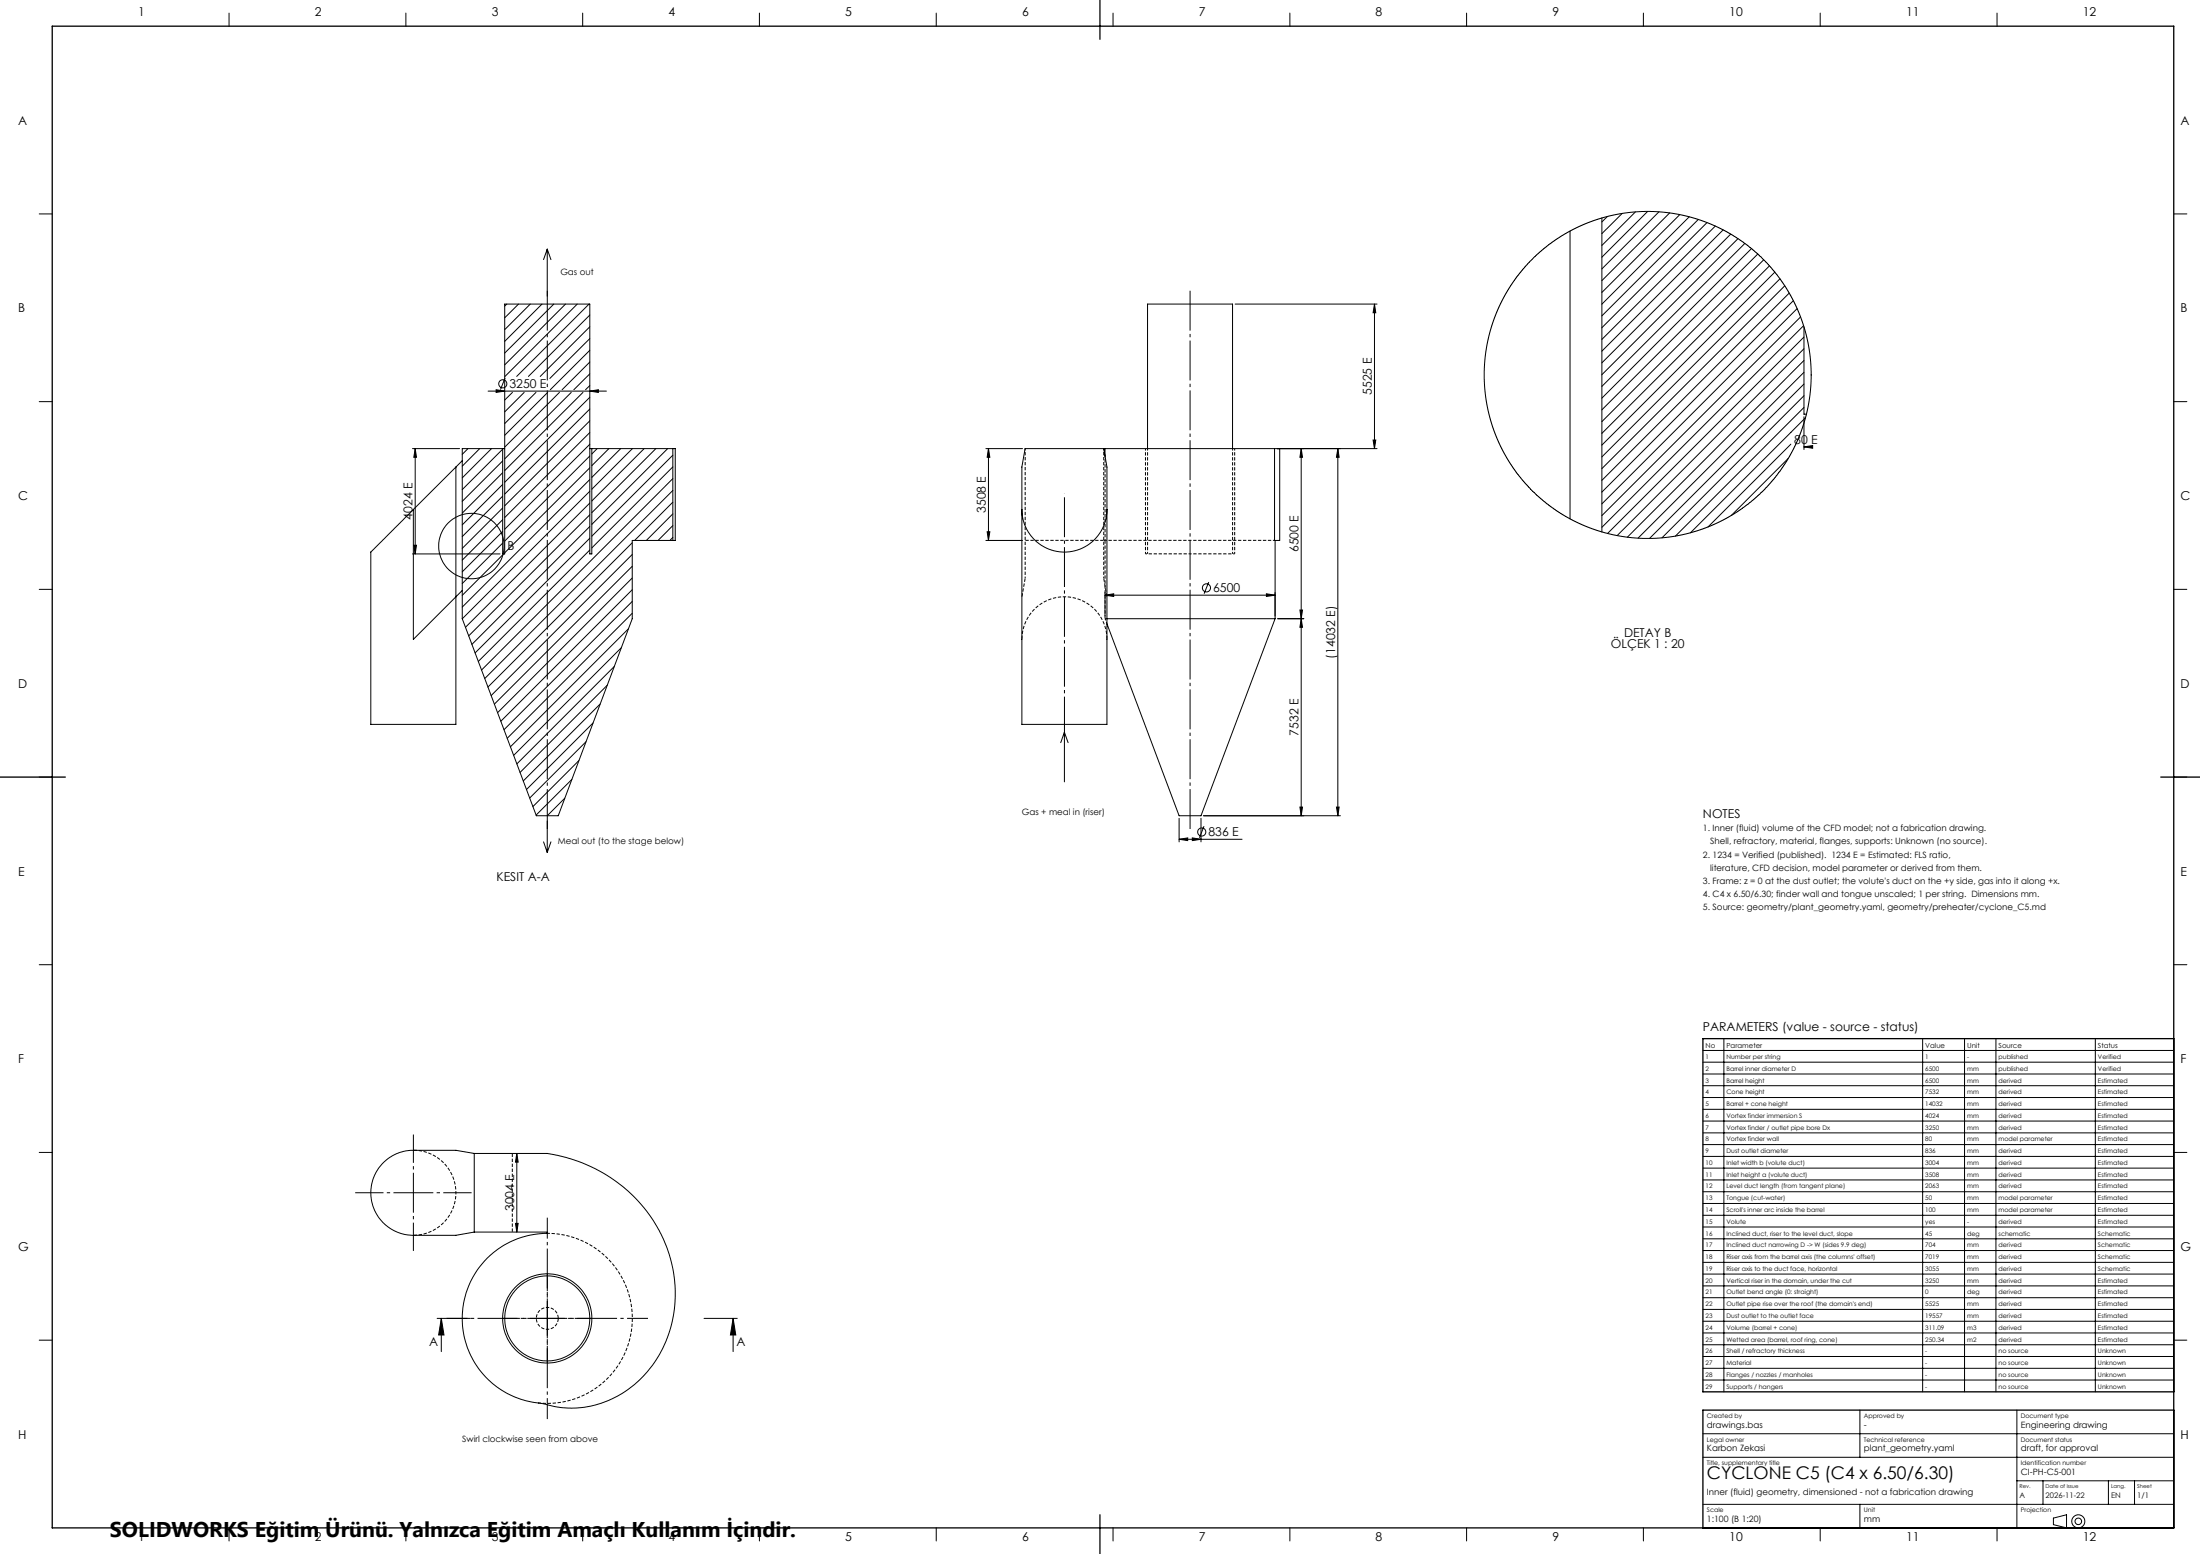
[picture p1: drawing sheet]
<svg xmlns="http://www.w3.org/2000/svg" width="841mm" height="594mm" viewBox="0 0 841 594" stroke-linecap="round" stroke-linejoin="round" font-family="sans-serif">
<path d="M205.8 536.3a32.5 32.5 0 0 0 35.9-30.7 32.5 32.5 0 0 0-32.5-34.2" fill="none" stroke="#000" stroke-width=".38" stroke-dasharray="1.3 .6" stroke-dashoffset=".3" stroke-linecap="butt"/>
<path d="M391.9 206.5h30M390.7 228.1l1.2-7M421.9 221.1l1.3 7M390.7 244.4a16.2 16.2 0 0 1 16.2-16.3 16.2 16.2 0 0 1 16.3 16.3M158 439.7a16.2 16.2 0 0 1 16.3 16.2 16.2 16.2 0 0 1-16.3 16.3M195.8 440.9v30M213.4 503.9l-.3-1.5-.9-1.4-1.3-.9-1.7-.3-1.6 .3-1.3 .8-.9 1.4-.4 1.6 .4 1.6 .9 1.4 1.3 .9 1.6 .3 1.7-.3 1.3-.9 .9-1.4 .3-1.6" fill="none" stroke="#000" stroke-width=".38" stroke-dasharray="1.3 .6" stroke-dashoffset="-.1" stroke-linecap="butt"/>
<g fill="none" stroke="#000" stroke-width=".38">
<path d="M87.6 5v5M155.2 5v5M222.7 5v5M290.3 5v5M357.9 5v5M425.5 5v5M493.1 5v5M560.6 5v5M628.2 5v5M695.8 5v5M763.4 5v5M15 81.8h5"/>
<path d="M209.2 95.2v18M209.2 95.2l-1.4 4M209.2 95.2l1.4 4M600.2 88.3v110M612.4 83.3v120M614.5 82.8l-2.1 2M620.1 81.6l-7.7 7.7M625.2 81l-12.8 12.8M629.8 80.8l-17.4 17.5M634.2 81l-21.8 21.8M638.3 81.4l-25.9 25.9M642.1 82l-29.7 29.8"/>
<path d="M645.8 82.9l-33.4 33.4M649.2 83.9l-36.8 36.8M652.5 85.1l-40.1 40.2M655.7 86.4l-43.3 43.3M658.7 87.9l-46.3 46.3M661.6 89.5l-49.2 49.2M664.4 91.2l-52 52M667 93.1l-54.6 54.6M669.5 95l-57.1 57.2M671.9 97.1l-59.5 59.6M674.2 99.3l-61.8 61.9M831 81.8h5"/>
<path d="M193.7 116.2l-.8 .8M198.2 116.2l-5.3 5.3M202.7 116.2l-9.8 9.8M207.2 116.2l-14.3 14.3M211.7 116.2l-18.8 18.8M216.2 116.2l-23.3 23.3M220.7 116.2l-27.7 27.7M225.2 116.2l-27.7 27.7M472.2 116.2h54.2M525.4 116.2l.5 3.3h-1zM525.4 116.2v55.3M676.4 101.6l-64 64.1"/>
<path d="M678.5 104l-66.1 66.1M680.4 106.6l-68 68.1M682.3 109.2l-69.9 69.9M684 112l-71.6 71.6M685.6 114.9l-73.2 73.2M687 118l-74.6 74.6M225.5 120.4l-23.5 23.5M225.5 124.9l-19 19M225.5 129.4l-15.3 15.3M225.5 133.9l-15.1 15.1M225.5 138.4l-10.6 10.6M688.3 121.1l-75.9 76"/>
<path d="M689.5 124.5l-77.1 77.1M689.6 128.8l-75.1 75.1M689.6 133.3l-71.4 71.4M689.6 137.8l-67.5 67.5M689.6 125v33.3h.9M15 153.5h5M186.6 149.5h45.2M189.7 149l3.2 .5-3.2 .5zM193.1 144.5l-1.8 4.4M195.9 150l-3 2.9M200.4 150l-7.5 7.4M204.9 150l-12 11.9"/>
<path d="M209.4 150l-16.5 16.4M213.9 150l-21 20.9M218.4 150l-25.5 25.4M222.8 150l-29.9 29.9M225.5 149.5l3.2-.5v1zM225.5 142.9l-6.1 6.1M225.5 147.4l-1.7 1.6M225.5 151.9l-32.6 32.5M225.5 156.3l-32.6 32.6M689.6 142.3l-63.4 63.4M689.6 146.8l-59 59M689.6 151.3l-54.3 54.3"/>
<path d="M689.6 155.7l-49.1 49.2M689.6 159.3v12.5M690.2 159.7l-44 44M831 153.5h5M157.7 171.5h18M158.7 171.5l.5 3.3h-1zM158.7 171.5v40.2M174.3 178.5v98.4h-32.6v-65.9l16.3-16.2M176.7 176.1l-18.7 18.7M178.9 171.5l-2.2 2.2M183.4 171.5l-6.7 6.7M187.9 171.5l-11.2 11.2"/>
<path d="M192.2 171.5h.7M192.2 171.7l-15.5 15.4M192.2 176.2l-15.5 15.4M192.2 171.5h-15.5v65M192.2 171.5v40.2h.7v-95.5h32.6v95.5h.7v-40.2M225.5 171.5h.7M225.5 160.9l-32.6 32.5M225.5 165.3l-32.6 32.5M225.5 169.8l-32.6 32.5M225.5 174.3l-32.6 32.5M225.5 178.8l-32.6 32.5M226.2 171.5h31"/>
<path d="M228.3 171.5l-2.1 2M232.8 171.5l-6.6 6.5M237.3 171.5l-11.1 11M241.8 171.5l-15.6 15.5M246.2 171.5l-20 20M250.7 171.5l-24.5 24.5M255.2 171.5l-29 28.9M257.2 171.5h.9v35.1h-.9M257.2 174l-31 31M257.2 178.5l-31 30.9M257.2 171.5v35.1M376.9 171.5h14"/>
<path d="M377.9 171.5l.5 3.3h-1zM377.9 171.5v35.1M421.9 171.5l1.3 7v98.4h-32.6v-98.4l1.3-7h30.5M422.4 171.5h64.8M422.4 171.5v2.8M438.7 171.5v-55.3h32.5v55.3M487.2 171.5h2v35.1h-2zM488.2 171.5h38.2M497.4 171.5l.5 3.3h-1zM497.4 171.5v140.3M511.4 171.5l.5 3.3h-1zM511.4 171.5v140.3"/>
<path d="M524.9 168.2h1l-.5 3.3zM683.6 175.3l-21.8 21.8M684.6 169.8l-31.6 31.6M689.6 170.8l3.3-.5v1zM689.6 170.8h2.8M158 194.8v49.6l18.7-18.7M192.2 180.7l-15.5 15.4M192.2 185.2l-15.5 15.4M192.2 189.6l-15.5 15.5M192.2 194.2l-15.5 15.4M192.2 198.6l-15.5 15.5M225.5 183.3l-48.8 48.8"/>
<path d="M225.5 187.8l-48.8 48.7M225.5 192.3l-47.6 47.5M225.5 196.8l-46.3 46.3M257.2 182.9l-73.1 73.2M257.2 187.5l-71.9 71.9M257.2 191.9l-14.6 14.7M257.2 196.4l-10.1 10.2M390.6 194.8a16.3 16.3 0 0 0 16.3 16.2 16.3 16.3 0 0 0 16.3-16.2M157.7 211.7h33.4M158.2 208.4h1l-.5 3.3zM192.2 203.1l-15.5 15.5M192.2 207.6l-15.5 15.5"/>
<path d="M192.5 211.7l-15.8 15.9M225.5 201.3l-45.1 45M225.5 205.7l-43.9 43.9M225.5 210.2l-42.7 42.6M241.7 207.5l-55.2 55.1M241.7 211.9l-54 54M241.7 216.5l-52.7 52.7M257.2 200.9l-5.6 5.7M257.2 205.4l-1.1 1.2M257.2 206.6h-15.5v29.9l-28.3 75.3h-8.4l-28.3-75.3M376.9 206.6h14M377.4 203.3h1l-.5 3.3z"/>
<path d="M487.4 206.6v29.9M15 225.3h5M241.7 220.9l-51.5 51.5M241.7 225.4l-50.2 50.3M241.7 229.9l-49 49M241.7 234.4l-47.8 47.8M422.4 227.5l3.3-.5v1zM422.4 226.5v9M422.4 227.5h65M423.2 236.5h64.2M462.1 222.5l-1.8 4.4M484.1 227l3.3 .5-3.3 .5z"/>
<path d="M487.4 236.5l-28.3 75.3h-8.4l-27.5-73.4M488.4 236.5h10M496.9 233.2h1l-.5 3.3zM497.4 236.5l.5 3.3h-1zM831 225.3h5M234.8 254.7l-37.2 37.3M237.6 247.5l-41.2 41.2M240.2 240.3l-45.1 45.2M226.7 276.3l-25.4 25.5M229.4 269.1l-29.4 29.4M232.1 261.9l-33.3 33.4M406.9 279.9v19"/>
<path d="M406.9 279.9l-1.4 4M406.9 279.9l1.4 4M15 297h5M218.6 297.9l-13.7 13.7M221.3 290.7l-17.6 17.6M224 283.5l-21.5 21.5M831 297h5M209.2 313.8v12M215.9 305.1l-6.7 6.7M450.7 312.8v9M459.1 312.8v9M460.1 311.8h52.3"/>
<path d="M460.3 315.8l-1.8 4.4M496.9 308.5h1l-.5 3.3zM510.9 308.5h1l-.5 3.3zM207.8 321.8l1.4 4M210.6 321.8l-1.4 4M450.7 320.8l3.3-.5v1zM450.7 320.8h24.1M455.8 320.3l3.3 .5-3.3 .5zM15 368.8h5M831 368.8h5M659 397v135M735 397v135"/>
<path d="M751 397v135M763 397v135M801 397v135M651 401.5h180M651 406h180M651 410.5h180M651 415h180M651 419.5h180M651 424h180M651 428.5h180M651 433h180M651 437.5h180"/>
<path d="M15 440.5h5M181.3 440.9h27.9a56.5 56.5 0 0 1 48.4 46.6 44.4 44.4 0 0 1-24.3 47.5 36.1 36.1 0 0 1-26.2 1.5 32.5 32.5 0 0 1-30.4-33.6 32.5 32.5 0 0 1 32.5-31.5v-.4h-27.9M181.3 440.9l-7-1.2h-16.3a16.2 16.2 0 0 0-16.3 16.2 16.2 16.2 0 0 0 16.3 16.3h16.3l7-1.2M181.3 440.9v30.1M197.6 440.9l.5 3.3h-1zM197.6 440.9v30.1M651 442h180M651 446.5h180M651 451h180M651 455.5h180M831 440.5h5M197.1 467.6h1l-.5 3.4z"/>
<path d="M651 460h180M651 464.5h180M651 469h180M651 473.5h180M651 478h180M651 482.5h180M651 487h180M651 491.5h180M651 496h180M15 512.3h5M167.1 503.9h12.7M168.7 503.9l1 6.4h-2z"/>
<path d="M168.7 503.9v12.7M269.1 503.9h12.7M280.2 503.9l1.1 6.4h-2.1zM280.2 503.9v12.7M651 500.5h180M651 505h180M651 509.5h180M651 514h180M651 518.5h180M831 512.3h5M651 523h180M651 527.5h180"/>
<path d="M711 539v18M771 539v45M651 548h180M651 557h180M651 575h180M711 575v9M771 566h60M781 566v9M806 566v9M816 566v9M87.6 584v5M155.2 584v5"/>
<path d="M222.7 584v5M290.3 584v5M357.9 584v5M425.5 584v5M493.1 584v5M560.6 584v5M628.2 584v5M695.8 584v5M763.4 584v5M785 580.3l5-1.3v5l-5-1.2z"/>
<circle cx="192.2" cy="146.7" r="1.55"/>
<circle cx="629.9" cy="143.3" r="62.5"/>
<circle cx="180.2" cy="208.7" r="12.5"/>
<circle cx="461.2" cy="224.7" r="1.55"/>
<circle cx="459.4" cy="318" r="1.55"/>
<circle cx="209.2" cy="504" r="17"/>
<circle cx="209.2" cy="504" r="16.2"/>
<circle cx="794.5" cy="581.5" r="1.25"/>
<circle cx="794.5" cy="581.5" r="2.5"/>
</g>
<path d="M422.4 236.5h.8" fill="none" stroke="#000" stroke-width=".38" stroke-dasharray="1.3 .6" stroke-dashoffset=".4" stroke-linecap="butt"/>
<path d="M487.3 206.5h-64.9M391.9 221.1v-49.6M421.9 221.1v-49.6M422.4 236.5l.8 1.9" fill="none" stroke="#000" stroke-width=".38" stroke-dasharray="1.3 .6" stroke-dashoffset=".6" stroke-linecap="butt"/>
<path d="M422.4 174.3v32.2M454.9 211.7h-17M472 211.7h-17.1" fill="none" stroke="#000" stroke-width=".38" stroke-dasharray="1.3 .6" stroke-dashoffset=".7" stroke-linecap="butt"/>
<path d="M421.9 206.5h.5M422.4 206.5v30" fill="none" stroke="#000" stroke-width=".38" stroke-dasharray="1.3 .6" stroke-linecap="butt"/>
<path d="M437.9 171.5v40.2M438.7 171.5v40.2M471.2 211.7v-40.2M472 211.7v-40.2" fill="none" stroke="#000" stroke-width=".38" stroke-dasharray="1.3 .6" stroke-dashoffset=".5" stroke-linecap="butt"/>
<path d="M209.2 317.8v-207.6M454.9 317.8v-207.6" fill="none" stroke="#000" stroke-width=".38" stroke-dasharray="15.2 1.3 1.3 1.3" stroke-dashoffset="-.9" stroke-linecap="butt"/>
<path d="M406.9 282.9v-94.1" fill="none" stroke="#000" stroke-width=".38" stroke-dasharray="15.2 1.3 1.3 1.3" stroke-dashoffset="-1.3" stroke-linecap="butt"/>
<path d="M170.7 503.9h77M209.2 542.4v-77" fill="none" stroke="#000" stroke-width=".38" stroke-dasharray="15.2 1.3 1.3 1.3" stroke-dashoffset="7.2" stroke-linecap="butt"/>
<path d="M135.8 455.9h44.5M158 478.2v-44.5" fill="none" stroke="#000" stroke-width=".38" stroke-dasharray="15.2 1.3 1.3 1.3" stroke-dashoffset="4.4" stroke-linecap="butt"/>
<path d="M20 10h811v574h-811zM420.5 0v15M0 297h25M826 297h15M831 397h-180v135h180M831 539h-180v45M420.5 579v15" fill="none" stroke="#000" stroke-width=".5"/>
<g fill="#000">
<path d="M525.4 116.2l.5 3.3h-1zM189.7 149l3.2 .5-3.2 .5zM225.5 149.5l3.2-.5v1zM158.7 171.5l.5 3.3h-1zM377.9 171.5l.5 3.3h-1zM497.4 171.5l.5 3.3h-1zM511.4 171.5l.5 3.3h-1zM524.9 168.2h1l-.5 3.3zM689.6 170.8l3.3-.5v1zM158.2 208.4h1l-.5 3.3zM377.4 203.3h1l-.5 3.3zM422.4 227.5l3.3-.5v1z"/>
<path d="M484.1 227l3.3 .5-3.3 .5zM497.4 236.5l.5 3.3h-1zM496.9 233.2h1l-.5 3.3zM496.9 308.5h1l-.5 3.3zM510.9 308.5h1l-.5 3.3zM450.7 320.8l3.3-.5v1zM455.8 320.3l3.3 .5-3.3 .5zM197.6 440.9l.5 3.3h-1zM197.1 467.6h1l-.5 3.4zM168.7 503.9l1 6.4h-2zM280.2 503.9l1.1 6.4h-2.1z"/>
</g>
<path d="M209.2 503.9v.1" fill="none" stroke="#000" stroke-width=".38" stroke-dasharray="15.2 1.3 1.3 1.3" stroke-linecap="butt"/>
<path d="M209.2 503.9h-17.1M209.2 503.9v-17M209.2 504v17M209.3 503.9h17" fill="none" stroke="#000" stroke-width=".38" stroke-dasharray="15.2 1.3 1.3 1.3" stroke-dashoffset="8.6" stroke-linecap="butt"/>
<text font-size="8.2" x="42.1" y="587.3">SOLIDWORKS Eğitim Ürünü. Yalnızca Eğitim Amaçlı Kullanım İçindir.</text>
<text font-size="6.7" x="652.5" y="565.5">CYCLONE C5 (C4 x 6.50/6.30)</text>
<g font-size="4.7">
<text x="52.8" y="6">1</text>
<text x="120.4" y="6">2</text>
<text x="188" y="6">3</text>
<text x="255.5" y="6">4</text>
<text x="323.1" y="6">5</text>
<text x="390.7" y="6">6</text>
<text x="458.3" y="6">7</text>
<text x="525.9" y="6">8</text>
<text x="593.5" y="6">9</text>
<text x="661" y="6">10</text>
<text x="728.6" y="6">11</text>
<text x="796.2" y="6">12</text>
<text x="7" y="47.7">A</text>
<text x="833.5" y="47.7">A</text>
<text x="7" y="119.4">B</text>
<text x="833.5" y="119.4">B</text>
<text x="194.8" y="148.4">3250 E</text>
<text x="524.4" y="150.9" transform="rotate(-90 524.4 150.9)">5525 E</text>
<text x="685.9" y="169.8">80 E</text>
<text x="7" y="191.2">C</text>
<text x="833.5" y="191.2">C</text>
<text x="376.9" y="196.1" transform="rotate(-90 376.9 196.1)">3508 E</text>
<text x="157.7" y="198.7" transform="rotate(-90 157.7 198.7)">4024 E</text>
<text x="194" y="210.1">B</text>
<text x="496.4" y="211" transform="rotate(-90 496.4 211)">6500 E</text>
<text x="463.8" y="226.4">6500</text>
<text x="620.8" y="243.3">DETAY B</text>
<text x="510.4" y="251.7" transform="rotate(-90 510.4 251.7)">(14032 E)</text>
<text x="615.8" y="247.9">ÖLÇEK 1 : 20</text>
<text x="7" y="262.9">D</text>
<text x="833.5" y="262.9">D</text>
<text x="496.4" y="281.2" transform="rotate(-90 496.4 281.2)">7532 E</text>
<text x="651" y="312.5">NOTES</text>
<text x="462" y="319.7">836 E</text>
<text x="7" y="334.7">E</text>
<text x="833.5" y="334.7">E</text>
<text x="189.8" y="336.6">KESIT A-A</text>
<text x="651" y="394">PARAMETERS (value - source - status)</text>
<text x="7" y="406.4">F</text>
<text x="833.5" y="406.4">F</text>
<text x="196.6" y="463" transform="rotate(-90 196.6 463)">3004 E</text>
<text x="7" y="478.2">G</text>
<text x="833.5" y="478.2">G</text>
<text x="164" y="514.5">A</text>
<text x="281.6" y="514.5">A</text>
<text x="7" y="549.9">H</text>
<text x="833.5" y="549.9">H</text>
<text x="52.8" y="589">1</text>
<text x="120.4" y="589">2</text>
<text x="188" y="589">3</text>
<text x="255.5" y="589">4</text>
<text x="323.1" y="589">5</text>
<text x="390.7" y="589">6</text>
<text x="458.3" y="589">7</text>
<text x="525.9" y="589">8</text>
<text x="593.5" y="589">9</text>
<text x="661" y="589">10</text>
<text x="728.6" y="589">11</text>
<text x="796.2" y="589">12</text>
</g>
<g font-size="3.3">
<text x="214.2" y="105">Gas out</text>
<text x="390.7" y="311.6">Gas + meal in (riser)</text>
<text x="651" y="317.8">1. Inner (fluid) volume of the CFD model; not a fabrication drawing.</text>
<text x="213.2" y="322.6">Meal out (to the stage below)</text>
<text x="653.8" y="322.8">Shell, refractory, material, flanges, supports: Unknown (no source).</text>
<text x="651" y="327.8">2. 1234 = Verified (published). 1234 E = Estimated: FLS ratio,</text>
<text x="653.8" y="332.8">literature, CFD decision, model parameter or derived from them.</text>
<text x="651" y="337.8">3. Frame: z = 0 at the dust outlet; the volute's duct on the +y side, gas into it along +x.</text>
<text x="651" y="342.8">4. C4 x 6.50/6.30; finder wall and tongue unscaled; 1 per string. Dimensions mm.</text>
<text x="651" y="347.8">5. Source: geometry/plant_geometry.yaml, geometry/preheater/cyclone_C5.md</text>
<text x="652.5" y="545.8">drawings.bas</text>
<text x="712.5" y="545.8">-</text>
<text x="772.5" y="545.8">Engineering drawing</text>
<text x="176.7" y="551.2">Swirl clockwise seen from above</text>
<text x="652.5" y="554.8">Karbon Zekasi</text>
<text x="712.5" y="554.8">plant_geometry.yaml</text>
<text x="772.5" y="554.8">draft, for approval</text>
<text x="772.5" y="563.8">CI-PH-C5-001</text>
<text x="652.5" y="571.3">Inner (fluid) geometry, dimensioned - not a fabrication drawing</text>
<text x="652.5" y="581.8">1:100 (B 1:20)</text>
<text x="712.5" y="581.8">mm</text>
</g>
<g font-size="2.9">
<text x="772" y="572.6">A</text>
<text x="782" y="572.6">2026-11-22</text>
<text x="807" y="572.6">EN</text>
<text x="817" y="572.6">1/1</text>
</g>
<g font-size="2.7">
<text x="652" y="400.4">No</text>
<text x="660" y="400.4">Parameter</text>
<text x="736" y="400.4">Value</text>
<text x="752" y="400.4">Unit</text>
<text x="764" y="400.4">Source</text>
<text x="802" y="400.4">Status</text>
</g>
<g font-size="2.4">
<text x="652" y="404.8">1</text>
<text x="660" y="404.8">Number per string</text>
<text x="736" y="404.8">1</text>
<text x="752" y="404.8">-</text>
<text x="764" y="404.8">published</text>
<text x="802" y="404.8">Verified</text>
<text x="652" y="409.3">2</text>
<text x="652" y="413.8">3</text>
<text x="660" y="409.3">Barrel inner diameter D</text>
<text x="660" y="413.8">Barrel height</text>
<text x="736" y="409.3">6500</text>
<text x="736" y="413.8">6500</text>
<text x="752" y="409.3">mm</text>
<text x="752" y="413.8">mm</text>
<text x="764" y="409.3">published</text>
<text x="764" y="413.8">derived</text>
<text x="802" y="409.3">Verified</text>
<text x="802" y="413.8">Estimated</text>
<text x="652" y="418.3">4</text>
<text x="660" y="418.3">Cone height</text>
<text x="736" y="418.3">7532</text>
<text x="752" y="418.3">mm</text>
<text x="764" y="418.3">derived</text>
<text x="802" y="418.3">Estimated</text>
<text x="652" y="422.8">5</text>
<text x="660" y="422.8">Barrel + cone height</text>
<text x="736" y="422.8">14032</text>
<text x="752" y="422.8">mm</text>
<text x="764" y="422.8">derived</text>
<text x="802" y="422.8">Estimated</text>
<text x="652" y="427.3">6</text>
<text x="652" y="431.8">7</text>
<text x="660" y="427.3">Vortex finder immersion S</text>
<text x="660" y="431.8">Vortex finder / outlet pipe bore Dx</text>
<text x="736" y="427.3">4024</text>
<text x="736" y="431.8">3250</text>
<text x="752" y="427.3">mm</text>
<text x="752" y="431.8">mm</text>
<text x="764" y="427.3">derived</text>
<text x="764" y="431.8">derived</text>
<text x="802" y="427.3">Estimated</text>
<text x="802" y="431.8">Estimated</text>
<text x="652" y="436.3">8</text>
<text x="660" y="436.3">Vortex finder wall</text>
<text x="736" y="436.3">80</text>
<text x="752" y="436.3">mm</text>
<text x="764" y="436.3">model parameter</text>
<text x="802" y="436.3">Estimated</text>
<text x="652" y="440.8">9</text>
<text x="660" y="440.8">Dust outlet diameter</text>
<text x="736" y="440.8">836</text>
<text x="752" y="440.8">mm</text>
<text x="764" y="440.8">derived</text>
<text x="802" y="440.8">Estimated</text>
<text x="652" y="445.3">10</text>
<text x="652" y="449.8">11</text>
<text x="660" y="445.3">Inlet width b (volute duct)</text>
<text x="660" y="449.8">Inlet height a (volute duct)</text>
<text x="736" y="445.3">3004</text>
<text x="736" y="449.8">3508</text>
<text x="752" y="445.3">mm</text>
<text x="752" y="449.8">mm</text>
<text x="764" y="445.3">derived</text>
<text x="764" y="449.8">derived</text>
<text x="802" y="445.3">Estimated</text>
<text x="802" y="449.8">Estimated</text>
<text x="652" y="454.3">12</text>
<text x="660" y="454.3">Level duct length (from tangent plane)</text>
<text x="736" y="454.3">2063</text>
<text x="752" y="454.3">mm</text>
<text x="764" y="454.3">derived</text>
<text x="802" y="454.3">Estimated</text>
<text x="652" y="458.8">13</text>
<text x="660" y="458.8">Tongue (cut-water)</text>
<text x="736" y="458.8">50</text>
<text x="752" y="458.8">mm</text>
<text x="764" y="458.8">model parameter</text>
<text x="802" y="458.8">Estimated</text>
<text x="652" y="463.3">14</text>
<text x="652" y="467.8">15</text>
<text x="660" y="463.3">Scroll's inner arc inside the barrel</text>
<text x="660" y="467.8">Volute</text>
<text x="736" y="463.3">100</text>
<text x="736" y="467.8">yes</text>
<text x="752" y="463.3">mm</text>
<text x="752" y="467.8">-</text>
<text x="764" y="463.3">model parameter</text>
<text x="764" y="467.8">derived</text>
<text x="802" y="463.3">Estimated</text>
<text x="802" y="467.8">Estimated</text>
<text x="652" y="472.3">16</text>
<text x="660" y="472.3">Inclined duct, riser to the level duct, slope</text>
<text x="736" y="472.3">45</text>
<text x="752" y="472.3">deg</text>
<text x="764" y="472.3">schematic</text>
<text x="802" y="472.3">Schematic</text>
<text x="652" y="476.8">17</text>
<text x="660" y="476.8">Inclined duct narrowing D -&gt; W (sides 9.9 deg)</text>
<text x="736" y="476.8">704</text>
<text x="752" y="476.8">mm</text>
<text x="764" y="476.8">derived</text>
<text x="802" y="476.8">Schematic</text>
<text x="652" y="481.3">18</text>
<text x="652" y="485.8">19</text>
<text x="660" y="481.3">Riser axis from the barrel axis (the columns' offset)</text>
<text x="660" y="485.8">Riser axis to the duct face, horizontal</text>
<text x="736" y="481.3">7019</text>
<text x="736" y="485.8">3055</text>
<text x="752" y="481.3">mm</text>
<text x="752" y="485.8">mm</text>
<text x="764" y="481.3">derived</text>
<text x="764" y="485.8">derived</text>
<text x="802" y="481.3">Schematic</text>
<text x="802" y="485.8">Schematic</text>
<text x="652" y="490.3">20</text>
<text x="660" y="490.3">Vertical riser in the domain, under the cut</text>
<text x="736" y="490.3">3250</text>
<text x="752" y="490.3">mm</text>
<text x="764" y="490.3">derived</text>
<text x="802" y="490.3">Estimated</text>
<text x="652" y="494.8">21</text>
<text x="660" y="494.8">Outlet bend angle (0: straight)</text>
<text x="736" y="494.8">0</text>
<text x="752" y="494.8">deg</text>
<text x="764" y="494.8">derived</text>
<text x="802" y="494.8">Estimated</text>
<text x="652" y="499.3">22</text>
<text x="652" y="503.8">23</text>
<text x="660" y="499.3">Outlet pipe rise over the roof (the domain's end)</text>
<text x="660" y="503.8">Dust outlet to the outlet face</text>
<text x="736" y="499.3">5525</text>
<text x="736" y="503.8">19557</text>
<text x="752" y="499.3">mm</text>
<text x="752" y="503.8">mm</text>
<text x="764" y="499.3">derived</text>
<text x="764" y="503.8">derived</text>
<text x="802" y="499.3">Estimated</text>
<text x="802" y="503.8">Estimated</text>
<text x="652" y="508.3">24</text>
<text x="660" y="508.3">Volume (barrel + cone)</text>
<text x="736" y="508.3">311.09</text>
<text x="752" y="508.3">m3</text>
<text x="764" y="508.3">derived</text>
<text x="802" y="508.3">Estimated</text>
<text x="652" y="512.8">25</text>
<text x="660" y="512.8">Wetted area (barrel, roof ring, cone)</text>
<text x="736" y="512.8">250.34</text>
<text x="752" y="512.8">m2</text>
<text x="764" y="512.8">derived</text>
<text x="802" y="512.8">Estimated</text>
<text x="652" y="517.3">26</text>
<text x="652" y="521.8">27</text>
<text x="660" y="517.3">Shell / refractory thickness</text>
<text x="660" y="521.8">Material</text>
<text x="736" y="517.3">-</text>
<text x="736" y="521.8">-</text>
<text x="764" y="517.3">no source</text>
<text x="764" y="521.8">no source</text>
<text x="802" y="517.3">Unknown</text>
<text x="802" y="521.8">Unknown</text>
<text x="652" y="526.3">28</text>
<text x="660" y="526.3">Flanges / nozzles / manholes</text>
<text x="736" y="526.3">-</text>
<text x="764" y="526.3">no source</text>
<text x="802" y="526.3">Unknown</text>
<text x="652" y="530.8">29</text>
<text x="660" y="530.8">Supports / hangers</text>
<text x="736" y="530.8">-</text>
<text x="764" y="530.8">no source</text>
<text x="802" y="530.8">Unknown</text>
<text x="652.5" y="542.1">Created by</text>
<text x="712.5" y="542.1">Approved by</text>
<text x="772.5" y="542.1">Document type</text>
<text x="652.5" y="551.1">Legal owner</text>
<text x="712.5" y="551.1">Technical reference</text>
<text x="772.5" y="551.1">Document status</text>
<text x="652.5" y="560.1">Title, supplementary title</text>
<text x="772.5" y="560.1">Identification number</text>
<text x="652.5" y="578.1">Scale</text>
<text x="712.5" y="578.1">Unit</text>
<text x="772.5" y="578.1">Projection</text>
</g>
<g font-size="2">
<text x="772" y="568.9">Rev.</text>
<text x="782" y="568.9">Date of issue</text>
<text x="807" y="568.9">Lang.</text>
<text x="817" y="568.9">Sheet</text>
</g>
</svg>
